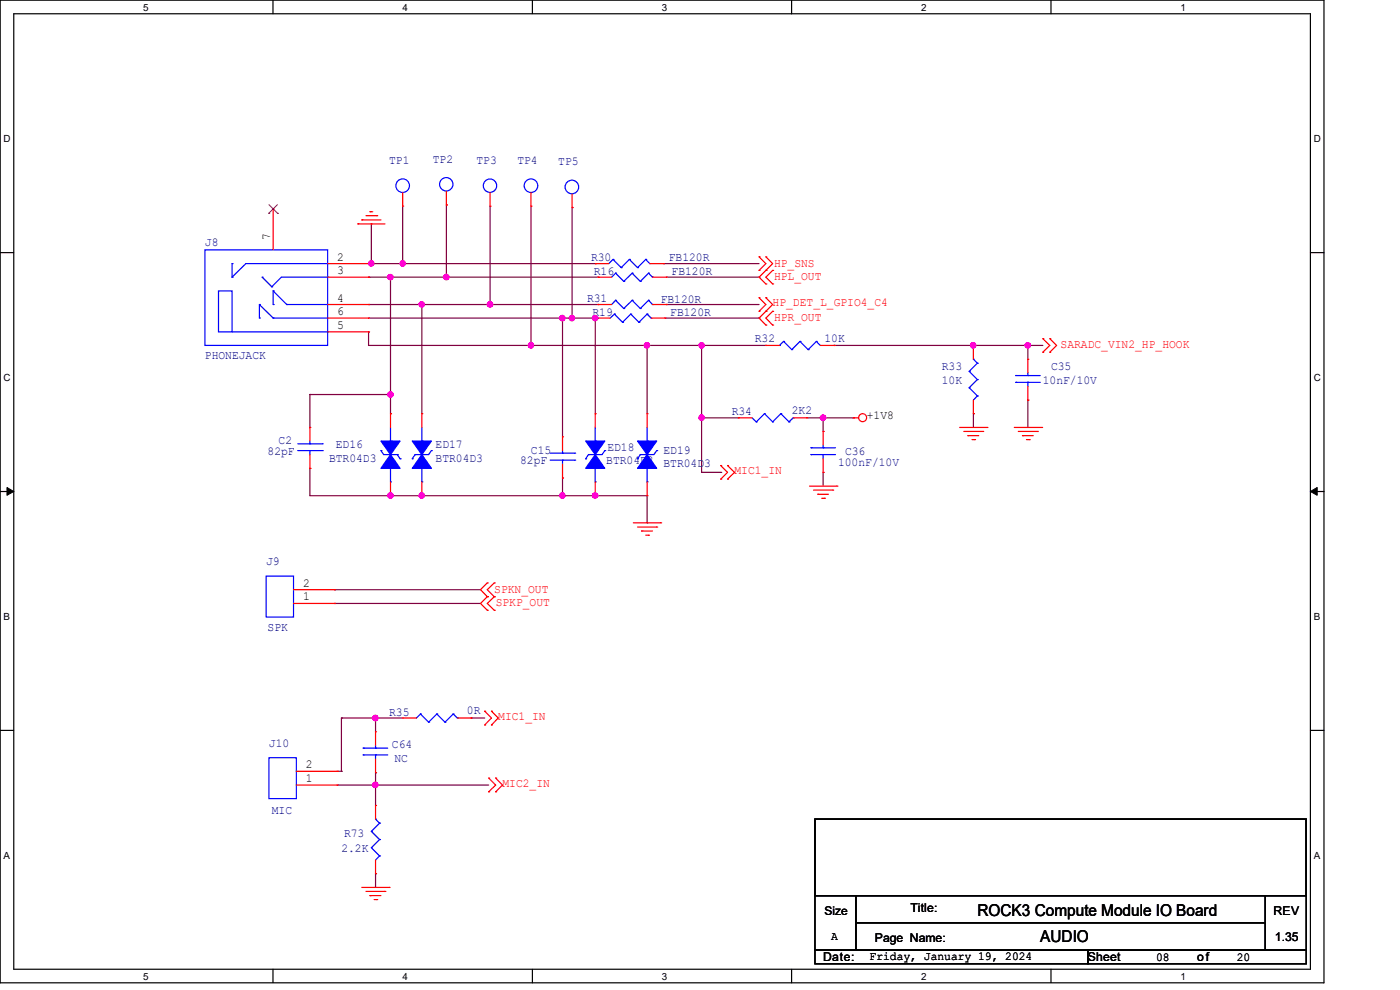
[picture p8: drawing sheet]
<svg xmlns="http://www.w3.org/2000/svg" width="297mm" height="210mm" viewBox="0 0 297 210" stroke-linecap="round" stroke-linejoin="round" font-family="sans-serif">
<path d="M0 0h280.9v208.5h-280.9zM2.9 2.9h275.1v202.7h-275.1z" fill="none" stroke="#000" stroke-width=".25"/>
<g fill="#fff">
<path d="M30.4 .3h1.1v2.4h-1.1z"/>
<path d="M30.4 205.9h1.1v2.3h-1.1z"/>
</g>
<path d="M57.9 0v2.9M57.9 205.6v2.9" fill="none" stroke="#000" stroke-width=".25"/>
<g fill="#fff">
<path d="M85.4 .3h1.1v2.4h-1.1z"/>
<path d="M85.4 205.9h1.1v2.3h-1.1z"/>
</g>
<path d="M112.9 0v2.9M112.9 205.6v2.9" fill="none" stroke="#000" stroke-width=".25"/>
<g fill="#fff">
<path d="M140.4 .3h1.2v2.4h-1.2z"/>
<path d="M140.4 205.9h1.2v2.3h-1.2z"/>
</g>
<path d="M167.9 0v2.9M167.9 205.6v2.9" fill="none" stroke="#000" stroke-width=".25"/>
<g fill="#fff">
<path d="M195.4 .3h1.2v2.4h-1.2z"/>
<path d="M195.4 205.9h1.2v2.3h-1.2z"/>
</g>
<path d="M223 0v2.9M223 205.6v2.9" fill="none" stroke="#000" stroke-width=".25"/>
<g fill="#fff">
<path d="M250.4 .3h1.2v2.4h-1.2z"/>
<path d="M250.4 205.9h1.2v2.3h-1.2z"/>
<path d="M.8 28.2h1.4v2.4h-1.4z"/>
<path d="M278.7 28.2h1.5v2.4h-1.5z"/>
<path d="M.8 78.9h1.4v2.3h-1.4z"/>
<path d="M278.7 78.9h1.5v2.3h-1.5z"/>
</g>
<path d="M0 53.6h2.9M278 53.6h2.9" fill="none" stroke="#000" stroke-width=".25"/>
<g fill="#fff">
<path d="M.8 129.6h1.3v2.3h-1.3z"/>
<path d="M278.7 129.6h1.4v2.3h-1.4z"/>
</g>
<path d="M0 104.3h2.9M278 104.3h2.9" fill="none" stroke="#000" stroke-width=".25"/>
<path d="M1.5 103.4l1.4 .9-1.4 .8zM278 104.3l1.4-.9v1.7z" fill="#000" stroke="#000" stroke-width=".21"/>
<g fill="#fff">
<path d="M.8 180.3h1.3v2.3h-1.3z"/>
<path d="M278.7 180.3h1.4v2.3h-1.4z"/>
</g>
<path d="M0 154.9h2.9M278 154.9h2.9M172.9 173.8h104.2v16.2h-104.2zM172.9 190h8.7v11.5h-8.7zM181.6 190h86.8v5.7h-86.8zM181.6 195.7h86.8v5.8h-86.8zM268.4 190h8.7v11.5h-8.7zM172.9 201.5h57.9v3h-57.9zM230.8 201.5h46.3v3h-46.3z" fill="none" stroke="#000" stroke-width=".25"/>
<g fill="none" stroke="#800040" stroke-width=".25">
<path d="M78.2 55.9h.1M78.2 58.8h.1M78.2 58.8h48.7M78.2 55.9h48.1M78.8 47.5h.1M78.8 47.5v8.4M82.8 58.8v29M85.4 55.9h.1M85.4 43.7v12.2M94.7 58.8h.1M94.7 43.5h.1M94.7 43.5v15.3"/>
<path d="M104 43.7v20.9M112.6 43.7v29.6M121.4 44h.1M121.4 44v23.5M126.3 55.9h.1M126.9 58.8h.1M140.8 55.9h.1M140.8 55.9h20.2M141.4 58.8h19.6M161 58.8h.1M78.2 64.6h.1M78.2 70.4h.1"/>
<path d="M78.2 64.6h48.7M78.2 70.4v2.9h84.3M78.2 67.5h48.4M89.5 64.6h.1M89.5 64.6v23.2M104 64.6h.1M112.6 73.3h.1M119.3 67.5h.1M119.3 67.5v25.2M121.4 67.5h.1M126.3 67.5h.1M126.3 67.5v20.3"/>
<path d="M126.9 64.6h.1M137.3 73.3h.1M137.3 73.3v14.5M141.1 67.5h19.9M141.4 64.6h.1M141.4 64.6h19.6M148.8 73.3h.1M148.8 73.3v26.9h4.1M161 67.5h.1M177 73.3h.1M177 73.3h44.2M206.5 73.3h.1"/>
<path d="M218.1 73.3h.1M218.1 73.3v2.9M65.7 83.7h.1M65.7 99.4h.1M65.7 99.4v5.8h71.6v5.7M65.7 83.7v7M65.7 83.7h17.1M82.8 83.7h.1M82.8 87.8h.1M148.8 88.6h.1M148.8 88.6h7.9M171.2 88.6h9.8"/>
<path d="M174.6 88.6h.1M174.6 91.5h.1M174.6 88.6v2.9M181 88.6h.1M206.5 87.8h.1M206.5 87.8v2.9M218.1 84.9h.1M218.1 84.9v5.8M82.8 105.2h.1M119.3 105.2h.1M119.3 101.4h.1M119.3 101.4v3.8"/>
<path d="M126.3 105.2h.1M137.3 110.9h.1M152.9 100.2h.1M174.6 100.2h.1M174.6 100.2v2.9M71 128h.1M71 125.1h.1M71 128h30.9M71 125.1h30.9M72.4 152.3h.1M72.4 152.3h13M72.4 152.3v11.3"/>
<path d="M79.7 152.3h.1M79.7 152.3v2.9M99.9 152.3h.1M99.9 152.3h2.9M71.5 166.5h32.2M71.5 163.6h.9M72.4 163.6h.1M79.7 166.5h.1M79.7 163.9h.1M79.7 163.9v7M79.7 185.3h.1M79.7 185.3v3"/>
</g>
<g fill="#f0f" stroke="#f0f" stroke-width=".25">
<circle cx="174.6" cy="88.6" r=".56"/>
<circle cx="148.8" cy="73.3" r=".56"/>
<circle cx="137.2" cy="73.3" r=".56"/>
<circle cx="82.8" cy="58.8" r=".56"/>
<circle cx="218" cy="73.3" r=".56"/>
<circle cx="206.4" cy="73.3" r=".56"/>
<circle cx="148.8" cy="88.6" r=".56"/>
<circle cx="78.8" cy="55.9" r=".56"/>
<circle cx="85.4" cy="55.9" r=".56"/>
<circle cx="94.7" cy="58.8" r=".56"/>
<circle cx="104" cy="64.6" r=".56"/>
<circle cx="121.3" cy="67.5" r=".56"/>
<circle cx="112.6" cy="73.3" r=".56"/>
<circle cx="89.5" cy="105.1" r=".56"/>
<circle cx="119.3" cy="105.1" r=".56"/>
<circle cx="126.3" cy="105.1" r=".56"/>
<circle cx="89.5" cy="64.6" r=".56"/>
<circle cx="126.3" cy="67.5" r=".56"/>
<circle cx="79.6" cy="166.5" r=".56"/>
<circle cx="119.3" cy="67.5" r=".56"/>
<circle cx="82.8" cy="83.7" r=".56"/>
<circle cx="82.8" cy="105.1" r=".56"/>
<circle cx="79.6" cy="152.3" r=".56"/>
</g>
<g fill="none" stroke="#f00" stroke-width=".25">
<path d="M58 44.3h.1M58 44.3v8.7M69.5 58.8h8.7M69.5 55.9h8.7M75.9 47.5h.1M75.9 47.5h5.8M76.8 46.7h.1M76.8 46.7h4M77.6 45.8h2.3M78.2 58.8h.1M78.2 55.9h.1M78.5 44.9h.1"/>
<path d="M78.5 44.9h.6M79.9 45.8h.1M85.4 43.7h.1M85.4 40.9v2.8M94.7 43.5h.1M94.7 40.6v2.9M104 43.7h.1M104 40.9v2.8M112.6 43.7h.1M112.6 40.9v2.8M121.4 44h.1M121.4 41.1v2.9"/>
<path d="M126.3 55.9h.1M126.3 55.9h2.9M126.9 58.8h.1M126.9 58.8h2.9M137.8 55.9h3M138.4 58.8h3M140.8 55.9h.1M141.4 58.8h.1M161 54.5h.1M161 57.4h.1M161 54.5l1.5 1.4-1.5 1.5M162.5 54.5h.1"/>
<path d="M162.5 57.4h.1M162.5 54.5l1.4 1.4-2.9 2.9 1.5 1.4M163.9 57.4h.1M163.9 57.4l-1.4 1.4 1.4 1.4M69.5 64.6h8.7M69.5 67.5h8.7M69.5 70.4h8.7M78.2 64.6h.1M78.2 70.4h.1M78.2 67.5h.1M126.6 67.5h.1M126.6 67.5h2.9"/>
<path d="M126.9 64.6h.1M126.9 64.6h2.9M138.1 67.5h3M138.4 64.6h3M141.1 67.5h.1M141.4 64.6h.1M161 63.2h.1M161 66h.1M161 63.2l1.5 1.4-1.5 1.4M162.5 66h.1M162.5 69h.1M162.5 63.2h.1"/>
<path d="M162.5 60.2h.1M162.5 73.3h.1M162.5 63.2l1.4 1.4-2.9 2.9 1.5 1.5M162.5 73.3h2.9M163.9 69h.1M163.9 66h.1M163.9 60.2h.1M163.9 66l-1.4 1.5 1.4 1.5M174 73.3h3M177 73.3h.1M206.5 73.3h.1M206.5 73.3v2.9"/>
<path d="M218.1 76.2h.1M218.1 76.2v2.9M221.2 71.8h.1M221.2 74.7h.1M221.2 71.8l1.5 1.5-1.5 1.4M222.7 71.8h.1M222.7 74.7h.1M222.7 71.8l1.5 1.5-1.5 1.4M65.7 90.7h.1M65.7 99.4h.1M65.7 90.7v2.9M65.7 96.4v3"/>
<path d="M82.8 87.8h.1M82.8 87.8v2.9M89.5 87.8h.1M89.5 87.8v2.9M119.3 92.7h.1M119.3 92.7v2.9M119.3 98.5v2.9M126.3 87.8h.1M126.3 87.8v2.9M137.3 87.8h.1M137.3 87.8v2.9M152.9 98.8h.1"/>
<path d="M152.9 98.8l1.4 1.4-1.4 1.4M154.3 98.8h.1M154.3 98.8l1.5 1.4-1.5 1.4M156.7 88.6h.1M156.7 88.6h2.9M168.3 88.6h2.9M171.2 88.6h.1M174.6 91.5h.1M174.6 91.5v2.9M174.6 97.3v2.9M181 88.6h.1M181 88.6h1.2"/>
<path d="M203.6 90.7h5.8M204.5 91.5h4M205.3 92.4h.1M205.3 92.4h2.3M206.2 93.3h.6M206.5 87.8h.1M206.5 84.9v2.9M206.8 93.3h.1M208.5 91.5h.1M209.4 90.7h.1M215.2 90.7h5.8M216 91.5h4.1"/>
<path d="M216.9 92.4h.1M216.9 92.4h2.3M217.8 93.3h.6M218.1 84.9h.1M218.1 82v2.9M218.4 93.3h.1M220.1 91.5h.1M221 90.7h.1M82.8 105.2h.1M82.8 102.2v3M89.5 105.2h.1M89.5 102.2v3"/>
<path d="M119.3 101.4h.1M126.3 105.2h.1M126.3 102.2v3M134.4 110.9h5.8M135.3 111.8h4M136.1 112.6h.1M136.1 112.6h2.3M137 113.5h.6M137.3 105.2h.1M137.3 102.2v3M137.6 113.5h.1M139.3 111.8h.1"/>
<path d="M140.2 110.9h.1M152.9 101.6h.1M154.3 101.6h.1M171.7 103.1h5.8M172.6 104h4.1M173.5 104.9h.1M173.5 104.9h2.3M174.3 105.7h.6M174.6 100.2h.1M174.9 105.7h.1M176.7 104h.1M177.5 103.1h.1"/>
<path d="M62.3 128h8.7M62.3 125.1h8.7M71 128h.1M71 125.1h.1M103.4 126.6h.1M103.4 129.5h.1M103.4 123.7h.1M103.4 126.6l-1.5 1.4 1.5 1.5M103.4 123.7l-1.5 1.4 1.5 1.5M104.9 129.5h.1M104.9 126.6h.1M104.9 123.7h.1"/>
<path d="M104.9 126.6l-1.5 1.4 1.5 1.5M104.9 123.7l-1.5 1.4 1.5 1.5M79.7 155.2h.1M79.7 155.2v2.9M85.4 152.3h.1M85.4 152.3h2.9M97 152.3h2.9M99.9 152.3h.1M102.8 150.9h.1M102.8 153.8h.1M102.8 150.9l1.5 1.4-1.5 1.5M104.3 150.9h.1"/>
<path d="M104.3 153.8h.1M104.3 150.9l1.4 1.4-1.4 1.5M62.9 166.5h8.6M62.9 163.6h8.6M71.5 166.5h.1M71.5 163.6h.1M79.7 163.9h.1M79.7 170.9h.1M79.7 161v2.9M79.7 170.9v2.9M103.7 165.1h.1M103.7 168h.1"/>
<path d="M103.7 165.1l1.5 1.4-1.5 1.5M105.2 165.1h.1M105.2 168h.1M105.2 165.1l1.4 1.4-1.4 1.5M76.8 188.3h5.7M77.6 189.1h4.1M78.5 190h.1M78.5 190h2.3M79.4 190.8h.5M79.7 185.3h.1M79.7 182.5v2.8M79.9 190.8h.1"/>
<path d="M81.7 189.1h.1M82.5 188.3h.1"/>
<circle cx="183" cy="88.6" r=".85"/>
</g>
<g fill="none" stroke="#00f" stroke-width=".25">
<path d="M43.5 53h26v20.3h-26zM49.2 58.8h.1M49.2 55.9h.1M49.2 55.9v2.9M55.6 58.8h.1M55.6 58.8l2.1 2M69.5 55.9h.1M69.5 58.8h.1M69.5 55.9h-17.3l-3 2.9M69.5 58.8h-9.8l-2 2M130 55h.1M130 55l-.8 .9"/>
<path d="M130 55l1.8 1.8M130.6 58h.1M130.6 58l-.8 .8M130.6 58l1.7 1.7M131.8 56.8h.1M132.3 59.7h.1M133.5 55h.1M133.5 55l-1.7 1.8M133.5 55l1.8 1.8M134.1 58h.1M134.1 58l-1.8 1.7M134.1 58l1.7 1.7"/>
<path d="M135.3 56.8h.1M135.8 59.7h.1M137 55h.1M137 55l-1.7 1.8M137 55l.8 .9M137.6 58h.1M137.6 58l-1.8 1.7M137.6 58l.8 .8M137.8 55.9h.1M138.4 58.8h.1M46.4 61.7h2.8v8.7h-2.8zM49.2 70.4h20.3"/>
<path d="M55 64.6h.1M55 67.5h.1M55 64.6l3 2.9M55 64.6v2.9M57.7 60.8h.1M58 67.5h.1M58 61.7h.1M58 64.6h.1M58 67.5h11.5M58 61.7l2.8 2.9M58 61.7v2.9M60.8 64.6h.1"/>
<path d="M60.8 64.6h8.7M69.5 70.4h.1M130.3 66.6h.1M130.3 66.6l-.8 .9M130.3 66.6l1.8 1.8M130.6 63.7h.1M130.6 63.7l-.8 .9M130.6 63.7l1.7 1.7M132.1 68.4h.1M132.3 65.4h.1M133.8 66.6h.1M133.8 66.6l-1.7 1.8"/>
<path d="M133.8 66.6l1.8 1.8M134.1 63.7h.1M134.1 63.7l-1.8 1.7M134.1 63.7l1.7 1.7M135.6 68.4h.1M135.8 65.4h.1M137.3 66.6h.1M137.3 66.6l-1.7 1.8M137.3 66.6l.8 .9M137.6 63.7h.1M137.6 63.7l-1.8 1.7M137.6 63.7l.8 .9"/>
<path d="M138.1 67.5h.1M138.4 64.6h.1M165.4 73.3h.1M166.2 72.4h.1M166.2 72.4l1.8 1.8M166.2 72.4l-.8 .9M168 74.2h.1M169.7 72.4h.1M169.7 72.4l1.7 1.8M169.7 72.4l-1.7 1.8M171.4 74.2h.1M173.2 72.4h.1"/>
<path d="M173.2 72.4l.8 .9M173.2 72.4l-1.8 1.8M205.6 78.8h.1M205.6 78.8l1.7 1.7M206.5 76.2h.1M206.5 76.2l.8 .8M207.3 77h.1M207.3 77l-1.7 1.8M215.5 79.7h.1M215.5 79.7h5.2M218.1 79.7h.1M218.1 79.1v.6"/>
<path d="M63.2 95.6h5.2M63.2 94.1h5.2M65.7 94.1h.1M65.7 95.6h.1M65.7 93.6v.5M65.7 95.6v.8M68.4 95.6h.1M68.4 94.1h.1M80.8 95.6h.1M80.8 95.6l.6 .8h2.9M82.8 93.6h.1M82.8 90.7v2.9"/>
<path d="M82.8 99.4v2.8M84.3 96.4h.1M84.3 96.4l.6 .9M84.9 97.3h.1M87.5 97.3h.1M88.1 96.4h.1M88.1 96.4l-.6 .9M89.5 93.6h.1M89.5 90.7v2.9M89.5 99.4v2.8M91.5 95.6h.1M91.5 95.6l-.6 .8h-2.8"/>
<path d="M116.7 97.6h5.2M116.7 96.1h5.2M119.3 96.1h.1M119.3 97.6h.1M119.3 95.6v.5M119.3 97.6v.9M121.9 97.6h.1M121.9 96.1h.1M124.2 97.3h.1M124.8 96.4h.1M124.8 96.4l-.6 .9M126.3 93.6h.1"/>
<path d="M126.3 90.7v2.9M126.3 99.4v2.8M128.3 95.6h.1M128.3 95.6l-.6 .8h-2.9M135.3 97.3h.1M135.8 96.4h.1M135.8 96.4l-.5 .9M137.3 93.6h.1M137.3 90.7v2.9M137.3 99.4v2.8M139.3 95.6h.1M139.3 95.6l-.6 .8h-2.9"/>
<path d="M159.6 88.6l.8 .9M160.4 89.5h.1M162.2 87.8h.1M162.2 87.8l-1.8 1.7M162.2 87.8l1.7 1.7M163.9 89.5h.1M165.7 87.8h.1M165.7 87.8l-1.8 1.7M165.7 87.8l1.7 1.7M167.4 89.5h.1M168.3 88.6h.1M168.3 88.6l-.9 .9"/>
<path d="M172 96.4h.1M172 95h.1M172 96.4h5.2M172 95h5.2M174.6 95h.1M174.6 96.4h.1M174.6 94.4v.6M174.6 96.4v.9M205.6 82.3h.1M205.6 82.3l1.7 1.7M207.3 84h.1M207.3 80.5h.1"/>
<path d="M207.3 84l-.8 .9M207.3 80.5l-1.7 1.8M215.5 81.1h.1M215.5 81.1h5.2M218.1 81.1h.1M218.1 81.1v.9M82.8 102.2h.1M89.5 102.2h.1M126.3 102.2h.1M137.3 102.2h.1M56.5 122.2h5.8v8.7h-5.8zM77 158.7h.1"/>
<path d="M77 158.7h5.3M79.7 158.7h.1M79.7 158.1v.6M89.2 151.5h.1M89.2 151.5l-.9 .8M89.2 151.5l1.7 1.7M90.9 153.2h.1M92.7 151.5h.1M92.7 151.5l-1.8 1.7M92.7 151.5l1.7 1.7M94.4 153.2h.1M96.1 151.5h.1"/>
<path d="M96.1 151.5l-1.7 1.7M96.1 151.5l.9 .8M97 152.3h.1M57.1 160.7h5.8v8.7h-5.8zM77 160.1h.1M77 160.1h5.3M78.8 179.8h.1M78.8 176.4h.1M78.8 179.8l1.7 1.8M78.8 176.4l1.7 1.7M79.7 160.1h.1M79.7 173.8h.1"/>
<path d="M79.7 160.1v.9M79.7 173.8l.8 .8M80.5 178.1h.1M80.5 174.6h.1M80.5 178.1l-1.7 1.7M80.5 174.6l-1.7 1.8M80.5 181.6h.1M80.5 181.6l-.8 .9"/>
<circle cx="85.4" cy="39.4" r="1.44"/>
<circle cx="94.7" cy="39.1" r="1.42"/>
<circle cx="103.9" cy="39.4" r="1.42"/>
<circle cx="112.6" cy="39.4" r="1.44"/>
<circle cx="121.3" cy="39.7" r="1.44"/>
</g>
<g fill="#00f" stroke="#00f" stroke-width=".25">
<path d="M87.5 93.6h4l-2 2.8z" fill-rule="evenodd"/>
<path d="M89.5 96.4l2 3h-4z" fill-rule="evenodd"/>
<path d="M124.2 93.6h4.1l-2 2.8z" fill-rule="evenodd"/>
<path d="M126.3 96.4l2 3h-4.1z" fill-rule="evenodd"/>
<path d="M135.3 93.6h4l-2 2.8z" fill-rule="evenodd"/>
<path d="M137.3 96.4l2 3h-4z" fill-rule="evenodd"/>
<path d="M80.8 93.6h4.1l-2.1 2.8z" fill-rule="evenodd"/>
<path d="M82.8 96.4l2.1 3h-4.1z" fill-rule="evenodd"/>
</g>
<path d="M57 45.3h.1M57.1 43.4l1.8 1.9M58.8 43.4l-1.8 1.9M58.9 45.3h.1" fill="none" stroke="#804000" stroke-width=".21"/>
<g font-size="3.5">
<text x="207.4" y="194.2">ROCK3 Compute Module IO Board</text>
<text x="220.7" y="199.7">AUDIO</text>
</g>
<g font-size="2.6" fill="#000080">
<text x="82.6" y="34.8">TP1</text>
<text x="91.8" y="34.5">TP2</text>
<text x="101.1" y="34.8">TP3</text>
<text x="109.8" y="34.8">TP4</text>
<text x="118.4" y="35.1">TP5</text>
<text x="43.5" y="52.2">J8</text>
<text x="125.4" y="55.4">R30</text>
<text x="126" y="58.3">R16</text>
<text x="141.9" y="55.4">FB120R</text>
<text x="142.5" y="58.3">FB120R</text>
<text x="124.5" y="64">R31</text>
<text x="140.2" y="64.3">FB120R</text>
<text x="125.7" y="67">R19</text>
<text x="142.2" y="67">FB120R</text>
<text x="43.5" y="76.2">PHONEJACK</text>
<text x="160.1" y="72.5">R32</text>
<text x="174.9" y="72.5">10K</text>
<text x="199.8" y="78.5">R33</text>
<text x="199.8" y="81.4">10K</text>
<text x="221.2" y="81.4">10nF/10V</text>
<text x="223" y="78.5">C35</text>
<text x="155.2" y="88.1">R34</text>
<text x="168" y="87.8">2K2</text>
<text x="59.1" y="94.2">C2</text>
<text x="71.2" y="95">ED16</text>
<text x="92.4" y="95">ED17</text>
<text x="128.9" y="95.6">ED18</text>
<text x="56.8" y="96.5">82pF</text>
<text x="69.8" y="98">BTR04D3</text>
<text x="92.4" y="98">BTR04D3</text>
<text x="110.4" y="98.5">82pF</text>
<text x="112.6" y="96.2">C15</text>
<text x="128.6" y="98.5">BTR04D3</text>
<text x="140.8" y="96.2">ED19</text>
<text x="140.8" y="99.1">BTR04D3</text>
<text x="177.8" y="98.8">100nF/10V</text>
<text x="179.3" y="96.5">C36</text>
<text x="56.5" y="119.9">J9</text>
<text x="56.8" y="133.9">SPK</text>
<text x="82.6" y="151.8">R35</text>
<text x="99.1" y="151.5">0R</text>
<text x="57.1" y="158.5">J10</text>
<text x="83.1" y="158.7">C64</text>
<text x="83.7" y="161.6">NC</text>
<text x="57.7" y="172.6">MIC</text>
<text x="73" y="177.6">R73</text>
<text x="72.4" y="180.8">2.2K</text>
</g>
<g font-size="2.6">
<text x="57.3" y="51" transform="rotate(-90 57.3 51)">7</text>
<text x="71.5" y="58.2">3</text>
<text x="71.5" y="55.3">2</text>
<text x="71.5" y="64">4</text>
<text x="71.5" y="69.8">5</text>
<text x="71.5" y="66.8">6</text>
<text x="183.9" y="89">+1V8</text>
<text x="64.3" y="124.5">2</text>
<text x="64.3" y="127.4">1</text>
<text x="64.9" y="165.9">1</text>
<text x="64.9" y="163">2</text>
<text x="193.2" y="193.5">Title:</text>
<text x="270.2" y="194.1">REV</text>
<text x="174.6" y="203.9">Date:</text>
<text x="176.4" y="199.3">A</text>
<text x="184.5" y="203.6">Friday, January 19, 2024</text>
<text x="185.6" y="199.8">Page Name:</text>
<text x="230.8" y="203.9">Sheet</text>
<text x="245.3" y="203.9">08</text>
<text x="254" y="203.9">of</text>
<text x="262.4" y="203.9">20</text>
<text x="270.5" y="199.6">1.35</text>
</g>
<g font-size="2.6" fill="#f00">
<text x="164.2" y="56.6">HP_SNS</text>
<text x="164.2" y="59.4">HPL_OUT</text>
<text x="163.9" y="64.9">HP_DET_L_GPIO4_C4</text>
<text x="164.2" y="68.1">HPR_OUT</text>
<text x="225" y="73.9">SARADC_VIN2_HP_HOOK</text>
<text x="155.8" y="100.5">MIC1_IN</text>
<text x="104.9" y="125.7">SPKN_OUT</text>
<text x="105.2" y="128.7">SPKP_OUT</text>
<text x="105.7" y="152.7">MIC1_IN</text>
<text x="106.6" y="166.9">MIC2_IN</text>
</g>
<text font-size="2.5" x="174.9" y="194">Size</text>
<g font-size="2.1">
<text x="30.4" y="2.2">5</text>
<text x="85.4" y="2.2">4</text>
<text x="140.4" y="2.2">3</text>
<text x="195.4" y="2.2">2</text>
<text x="250.4" y="2.2">1</text>
<text x=".8" y="30.1">D</text>
<text x="278.7" y="30.1">D</text>
<text x=".8" y="80.8">C</text>
<text x="278.7" y="80.8">C</text>
<text x=".8" y="131.5">B</text>
<text x="278.7" y="131.5">B</text>
<text x=".8" y="182.2">A</text>
<text x="278.7" y="182.2">A</text>
<text x="30.4" y="207.8">5</text>
<text x="85.4" y="207.8">4</text>
<text x="140.4" y="207.8">3</text>
<text x="195.4" y="207.8">2</text>
<text x="250.4" y="207.8">1</text>
</g>
</svg>
